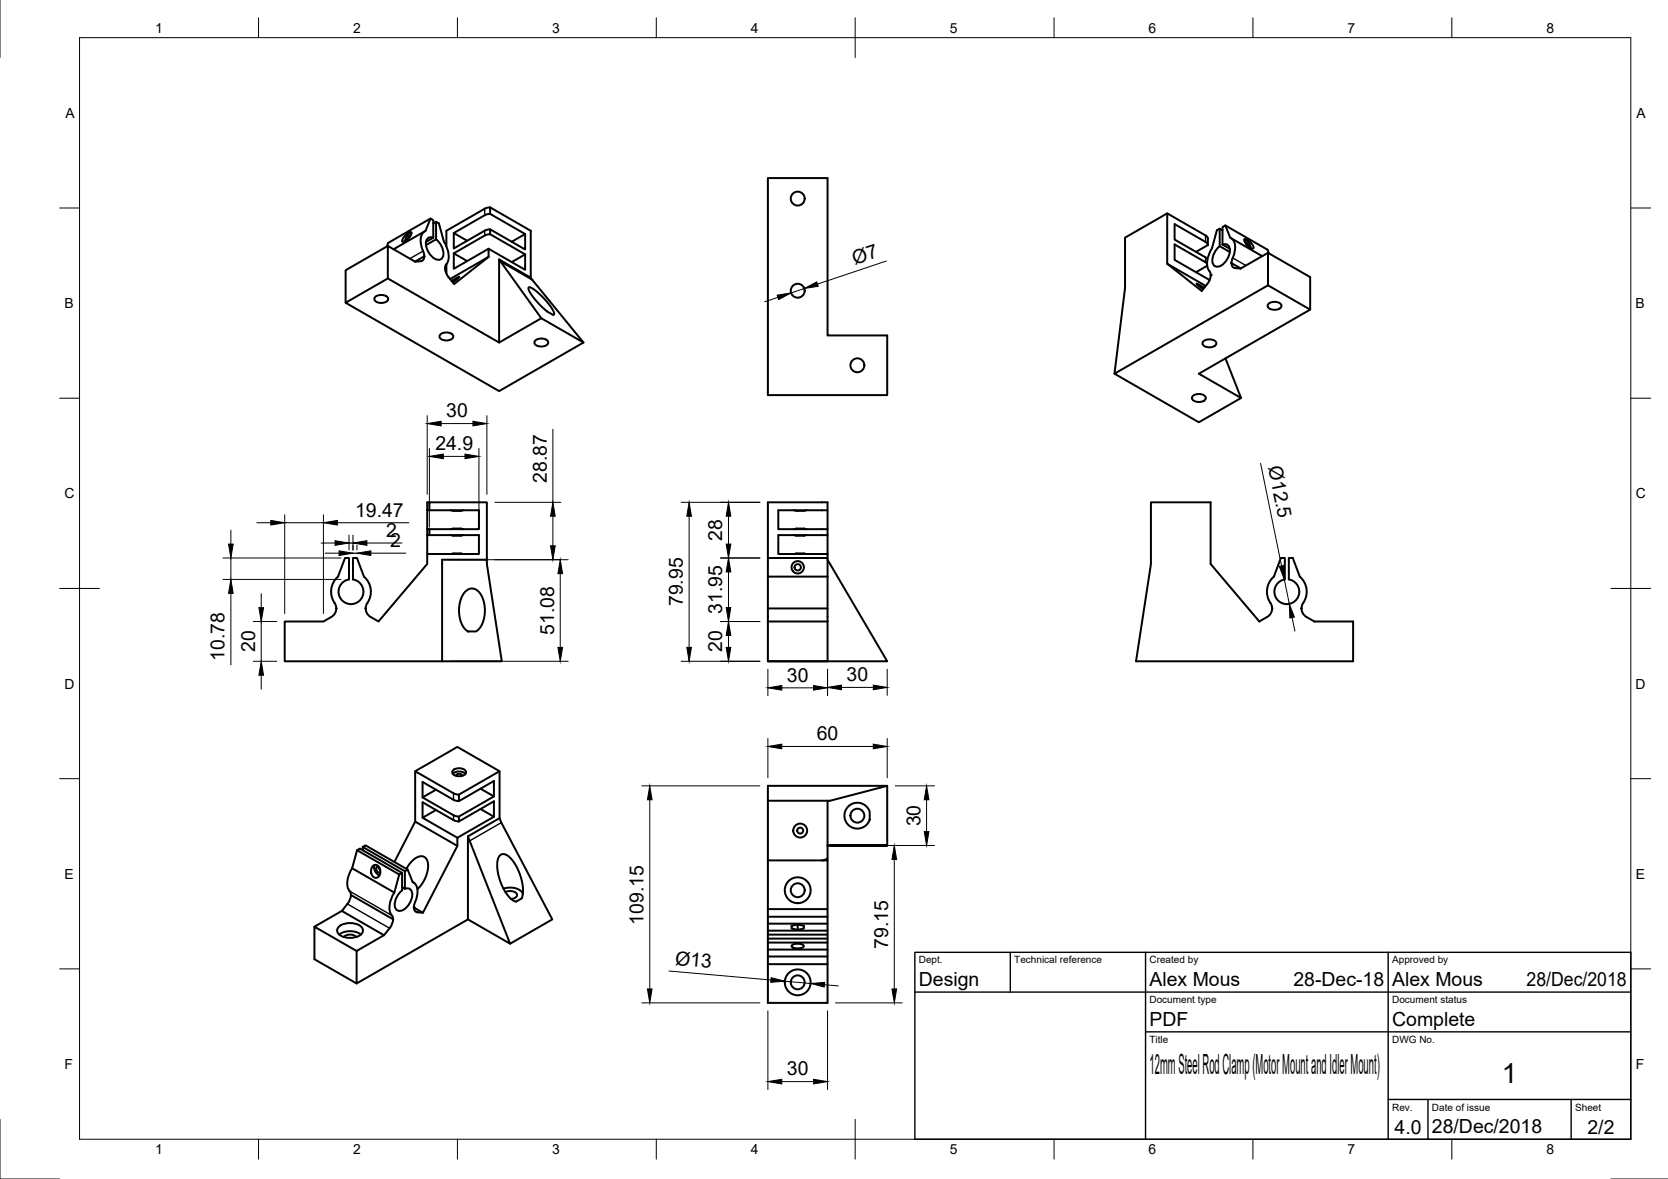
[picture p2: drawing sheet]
<svg xmlns="http://www.w3.org/2000/svg" width="420mm" height="297mm" viewBox="0 0 420 297" stroke-linecap="round" stroke-linejoin="round" font-family="sans-serif">
<!-- layer: Visible -->
<g fill="none" stroke="#000" stroke-width=".5">
<path d="M102.2 59.2l.9-.6h.5l-.1 .6-.6 .8-.8 .7-.7 .2v-.6zM103.4 59.3l-.5 .3-.3 .7M103.7 58.7a2.15 2.15 0 0 0-1.6 2M107 58.3l-7.9 4.5M108.4 55.1l-10.6 6.1-.4 .9M109.1 59.9a1.35 1.35 0 0 0-1.4 .2 1.35 1.35 0 0 0-.4 1.5 4.3 4.3 0 0 0 3.3 3.9 1.73 1.73 0 0 0 1-2.6l-.9-1.7-.9-.9M109.1 59.9v-4.4l-.7-.4-1.2 3.1a2.86 2.86 0 0 0-1.2 3.4l.9 3M109.1 59.9l-1.8 1M109.8 55.9l-.7 .4M123.5 53.9v-1.7l10.2 5.9v11.9l-8-4.6M123.5 59l8.8 5.1M123.5 53.9l8.8 5.1"/>
<path d="M123.5 57.8l-1.4 .3-7.8 4.5v-3.9M123.5 52.2l-1.4 .4-9.7 5.5v3.9M123.5 59l-1.4 .3-7.8 4.5 3.4 2M123.5 53.9l-1.4 .3-7.8 4.5 3.4 2M132.3 59v3.9l-8.8-5.1v1.2M132.3 59l-3.4 1.9M193.4 44.9h15.1v39.6h15v15h-30.1zM294 53.8l-10.6 6.1v12.7l-2.7 21.6M307.2 57.6v4.4M307.9 58l-.7-.4-.7 .4-1.2 4.6a5.2 5.2 0 0 0-.5 5.9l.2 .8M308.7 56.8l1.2 3.1a2.86 2.86 0 0 1 1.1 3.4l-.8 3M94.5 74.9a2.29 2.29 0 0 1 3.3 .3 1.51 1.51 0 0 1-2 1.1 1.34 1.34 0 0 1-1.5-1.1z"/>
<path d="M97.7 62l-10.6 6.1v8.2M97.7 70.2l-10.6 6.1 38.6 22.2 21.3-12.2M106.9 64.5h.1M106.9 64.6l-2.4 1.3M106.9 64.6a1.12 1.12 0 0 1-.9 1.2l-1.4 .1-6.9-3.9v8.2l28 16.1v-20.9M106.9 64.5v.1M109.8 60.3v-4.4l.8 .4 1.2 4.5a5.2 5.2 0 0 1 .5 6l-.2 .8M109.8 60.3l-2.5 1.5M112.1 67.5v.1M112.4 66.6v2.3M113.7 70.8l2-1.1-1.6 1.5M123.1 62.7l-8.8 5v-3.9"/>
<path d="M123.1 64.7l-8.7 6.9a8.2 8.2 0 0 1-2.1-3.1l-.2-.9M123.1 62.7l9.2 5.3v-3.9M123.1 64.7l-9.7 5.6M123.1 62.7v2M125.7 65.4l10.7 14.8-10.7 6.1M132.3 64.1l-3.4 1.9M133.2 72.4h.4l.9 .5 2.4 2.2 2.2 2.6 .4 1v.5l-.3 .1-1.4-.8-2.1-2.1-2-2.5-.5-.9zM133.7 70l13.3 16.3-10.6-6.1M294 66.5l8.7 6.8a8.2 8.2 0 0 0 2.1-3.1l.2-.9M303.3 72.5l-1.9-1 1.6 1.4M304 66.4l-8.1-4.8v3.9l8.7 5v.2M304.1 67l-2.8 1.6"/>
<path d="M304.3 61.7v-1.6l-.4-.6-9.9-5.7v12.7l9.7 5.5M304.3 61.7l-3 1.8M304.3 61.7l-.6-.7-7.8-4.5v3.9l7.8 4.4 .5 .5M305 69.3h.1M307.2 62l2.6 1.5M307.9 61.6v-4.4l.8-.4 10.6 6.1 .4 .9M307.9 61.6l1.9 1.1M307.9 61.6a1.35 1.35 0 0 1 1.5 .2 1.35 1.35 0 0 1 .4 1.5 4.3 4.3 0 0 1-3.3 3.9 1.73 1.73 0 0 1-1-2.5l.9-1.8 .8-.9M310.1 60l7.8 4.5M310.2 66.3l2.3 1.3M310.2 66.3h.1M313.4 60.4a2.15 2.15 0 0 1 1.6 2.1"/>
<path d="M313.5 60.3h.6l.9 .7 .7 1v.6l-.6-.1-1-.8-.6-.9zM313.6 61.1l.6 .3 .3 .7M319.4 71.9v-8.2l10.6 6.1v8.2l-28 16.2 10.6 6.1-3.9-10M319.4 63.7l-6.9 4-1.4-.2a1.06 1.06 0 0 1-.9-1.2M319.5 76.6a2.29 2.29 0 0 1 3.3 .3 1.51 1.51 0 0 1-2 1.1 1.34 1.34 0 0 1-1.5-1.1zM330 78l-10.6-6.1-38.7 22.3 21.3 12.2 10.6-6.1M110.9 84.3a2.29 2.29 0 0 1 3.3 .3 1.51 1.51 0 0 1-2 1.2 1.34 1.34 0 0 1-1.5-1.2zM134.8 85.8a2.29 2.29 0 0 1 3.3 .3 1.51 1.51 0 0 1-2 1.2 1.34 1.34 0 0 1-1.5-1.2zM300.4 99.8a2.29 2.29 0 0 1 3.3 .3 1.51 1.51 0 0 1-2 1.2 1.34 1.34 0 0 1-1.4-1.2zM303.1 86.1a2.29 2.29 0 0 1 3.3 .2 1.51 1.51 0 0 1-2 1.2 1.34 1.34 0 0 1-1.5-1.2zM107.6 128.6h13v4.7h-12.4v1.5M107.6 134.8h13v4.8h-13v2.5l-12.3 14.5a4.9 4.9 0 0 1-3-2.3l-.2-1"/>
<path d="M107.6 133.3h.6M108.2 128.6v-2h14.4v14.4M108.2 126.6h-.6v13M113.5 139.6l2.6-.2 .6 .2M113.5 133.3l2.6-.1 .6 .1M116.7 128.6l-.6 .1-2.6-.1M116.7 134.8l-.6 .2-2.6-.2M203.2 133.3l-1.6-.1-1.6 .1M203.2 139.6l-1.6-.2-1.6 .2M203.2 134.8l-2.6 .2-.6-.2M203.2 128.6l-2.6 .1-.6-.1M208.5 139.6v5.7"/>
<path d="M208.5 134.8v-8.2h-15.1v14M208.5 134.8v4.8M208.5 128.6h-12.4v4.7h12.4M208.5 134.8h-12.4v4.8h12.4M84.7 153.3h.1M84.7 153.3a2.5 2.5 0 0 1-1.2 2.1l-2 1.2h-9.8v10h39.7M84.7 153.3l-.1-.7a5.3 5.3 0 0 1 .5-7.3l1.8-4.7h1v5.4a3.1 3.1 0 0 0-2.1 4.8 3.1 3.1 0 0 0 5.2 0 3.1 3.1 0 0 0-2.1-4.8v-5.4h1l1.8 4.7a5.3 5.3 0 0 1 .5 7.3l-.1 .7M92.1 153.3h.1M111.4 141h11.2v1.1l3.8 24.5h-15zM117.3 149l1.2-.7 1.4 .2 1.2 1.2 .8 1.9 .2 2.2-.2 2.3-.8 1.8-1.2 1.2h-2l-.3-.2-1-1.1-.7-1.7-.3-1.9 .2-2.1 .5-1.7zM193.4 145.3v11.3M193.4 153.3h15.1"/>
<path d="M208.5 140.6h-15.1v4.7h15.1M208.5 145.3v21.3h-15.1v-10h15.1M208.5 141l15 25.6h-30.1M320.4 153.3h.1M320.4 153.3l-.1-.7a5.3 5.3 0 0 1 .6-7.3l1.7-4.7h1v5.4a3.1 3.1 0 0 0-2.1 4.8 3.1 3.1 0 0 0 5.3 0 3.1 3.1 0 0 0-2.2-4.8v-5.4h1l1.8 4.7a5.3 5.3 0 0 1 .6 7.3l-.2 .7M327.8 153.3h.1M327.8 153.3a2.51 2.51 0 0 0 1.3 2.1l2 1.2h9.7v10h-54.6l3.7-24.5v-15.5h15v15.5l12.3 14.5a4.9 4.9 0 0 0 3-2.3l.2-1M104.6 194.3l10.6-6.1 10.6 6.1M109.8 199l-3.4 1.9M114.1 195a2.44 2.44 0 0 1 3.2 0M114.1 194.1a2.29 2.29 0 0 1 3.3 .3 1.51 1.51 0 0 1-2 1.2 1.34 1.34 0 0 1-1.5-1.2zM114.9 195.5a.77 .77 0 0 1 .8-.6 .77 .77 0 0 1 .7 .6"/>
<path d="M121 198.7l3.4 1.9M223.5 198l-14.4 3.7h-.6v51h-15.1v-9.8M88.7 218.8l10.6 6.1M88.7 218.8a5.2 5.2 0 0 0-.5 5.9l.2 .8M89.9 214.2l-1.2 4.6M91.4 213.4v.8M93.9 218.2l.4-.3h.6l.5 .4 .3 .6v1.3l-.3 .6-.4 .3-.8-.1-.6-.8-.1-1.1zM94.4 217.9a2.07 2.07 0 0 0 1.2 2.6M95.4 218.6l.4 .7M95.7 218.9a.63 .63 0 0 0-.8-.4 .87 .87 0 0 0 0 .9 .87 .87 0 0 0 .9 .4M101.3 219.9l-10.6-6.1-.8 .4 10.7 6.1M102.4 218.9l1.3-1.9 1.5-1.1 1.4-.1 .9 .8 .3 1.7-.3 2-1 2-1.4 1.7"/>
<path d="M102.7 219.1l-10.6-6.1-.7 .4 10.6 6.1M104.6 207l-5.3 10.2M106.4 206v-3.9l7.8 4.5 1.4 .4M109.8 204.1l-3.4 1.9 8.8 5.1M115.6 201.8v-1.6l10.2-5.9v11.8M115.6 201.8l8.8-5v3.8l-8.8 5.1v1.3M115.6 207l8.8-5.1v3.9l-9.2 5.3v2l-8.7 16.9-1.4-.2a1.06 1.06 0 0 1-.9-1.2M115.6 201.8l-1.4-.3-7.8-4.5v3.9l7.8 4.5 1.4 .3M115.6 200.2l-1.4-.3-9.6-5.6v12.7l10.6 6.1M117.9 210.7l7.9-4.6 .5 1.2 12.8 24.3-10.6 6.2M117.9 210.7v20.9l-28.1 16.2v-8.2l6.9-4a8.2 8.2 0 0 0 2.2-3.1l.1-.9M117.9 210.7l10.6 27.1-10.6-6.2"/>
<path d="M121 203.8l3.4 2M125.9 215.5l.5-.3h.6l1.4 .8 1.5 1.9 1.1 2.5 .7 2.7v2.2l-.3 1.1-1.4 .8-1.1-.5-1-1.2-1.1-1.7-.8-1.9-.6-2-.2-1.9 .2-1.5zM193.4 216.8h15.1M193.4 216.8v12.2h15.1M193.4 201.7h15.1M208.5 213h15zM208.5 216.2l-.7 .4-.7 .2M223.5 213v-15h-30.1v18.8M85.4 233.4a4.5 4.5 0 0 1 5.9 .4 1.6 1.6 0 0 1-1.4 2.2 4.4 4.4 0 0 1-4.8-1 1.22 1.22 0 0 1 .3-1.6zM85.4 235.4a4.8 4.8 0 0 1 5.5 0M86.1 229.5l-6.9 4M86.6 236.1a2.44 2.44 0 0 1 3.2 0"/>
<path d="M88.4 225.5l10.6 6.1M88.4 225.5l-.2 .9a8.2 8.2 0 0 1-2.1 3.1l10.6 6.1M89.8 239.6l-10.6-6.1v8.2l10.6 6.1M99 231.6h.1M99.3 224.9a5.2 5.2 0 0 0-.5 5.9l.2 .8M101.3 223.5l.7 .4M102 223.9v-4.4l.7-.4 1.2 3.1a2.86 2.86 0 0 1 1.2 3.4l-.9 3M102 223.9a1.35 1.35 0 0 1 1.5 .2 1.35 1.35 0 0 1 .3 1.5 4.3 4.3 0 0 1-3.2 3.9 1.73 1.73 0 0 1-1-2.5l.8-1.8 .9-.9v-4.4l-.7 .4-1.3 4.6M103.9 222.2l.2 .1M104.2 228.6h.1M104.2 228.7l2.3 1.3M126.8 223.9a4.5 4.5 0 0 1 4.7 .9l.2 .4"/>
<path d="M127.3 224.7a2.27 2.27 0 0 1 2.9 .7 1.3 1.3 0 0 1-1.5 1.1M193.4 235.5v1M193.4 231v1.7h15.1M193.4 229v2M193.4 232.7v1.8M193.4 237.5v1.7M193.4 231h15.1M199.4 233.3l1.5-.4 1.6 .4v.6l-1.6 .4-1.5-.4zM199.5 238.2l.7-.3 1.1-.1 .9 .2 .3 .4-.6 .4-1.2 .1-1.1-.3-.2-.2zM200.9 232.9v1.4M208.5 239.2h-15.1v1.8M208.5 236.5h-15.1v1h15.1"/>
<path d="M208.5 234.5h-15.1v1h15.1M193.4 241v1.9h15.1M193.4 241h15.1"/>
<circle cx="200.9" cy="50" r="1.75"/>
<circle cx="200.9" cy="73.2" r="1.75"/>
<circle cx="216" cy="92" r="1.75"/>
<circle cx="200.9" cy="142.9" r="1.55"/>
<circle cx="200.9" cy="142.9" r=".8"/>
<circle cx="201.6" cy="209.3" r=".75"/>
<circle cx="201.6" cy="209.3" r="1.75"/>
<circle cx="216" cy="205.5" r="3.3"/>
<circle cx="216" cy="205.5" r="1.75"/>
<circle cx="200.9" cy="224.3" r="3.3"/>
<circle cx="200.9" cy="224.3" r="1.75"/>
<circle cx="200.9" cy="247.5" r="1.75"/>
<circle cx="200.9" cy="247.5" r="3.3"/>
</g>
<g fill="#000">
<circle cx="112.1" cy="67.6" r=".25"/>
<circle cx="305" cy="69.3" r=".25"/>
<circle cx="104.2" cy="228.6" r=".25"/>
</g>
<!-- layer: Visible Narrow -->
<g fill="none" stroke="#000" stroke-width=".35">
<path d="M122.1 58.1v1.2M122.1 52.6v1.6M303.7 59.3v1.7M106.6 63.2l-3.4 2M126.2 66l7.9 4.6M303.7 64.8v1.3M310.5 65l3.3 1.9M114.2 199.9v1.6M114.2 205.4v1.2M126.3 207.3l-8 4.5M87.5 227.7l10.6 6.2M88.1 224.5l10.6 6.1"/>
<path d="M104.5 229.5l.6 .3"/>
</g>
<!-- layer: Border -->
<g fill="none" stroke="#000" stroke-width=".25">
<path d="M0 0v14.5M20 9.5h390.8v277.5h-390.8zM65.1 4.5v5M115.2 4.5v5M165.3 4.5v5M215.4 4.5v10M265.5 4.5v5M315.6 4.5v5M365.7 4.5v5M15 52.4h5M410.8 52.4h5M15 100.3h5"/>
<path d="M410.8 100.3h5M15 148.3h10M405.8 148.3h10M15 196.2h5M410.8 196.2h5M15 244.1h5M410.8 244.1h5M0 282v15h15M65.1 287v5M115.2 287v5M165.3 287v5M215.4 282v10"/>
<path d="M265.5 287v5M315.6 287v5M365.7 287v5M405.8 297h14.4"/>
</g>
<!-- layer: TitleBlock -->
<path d="M230.4 239.9h180.4v47.1h-180.4zM254.5 239.9v10M288.6 239.9v47.1M349.7 239.9v47.1M230.4 249.9h180.4M288.6 260h122.2M349.7 277h61.1M359.7 277v10M395.8 277v10" fill="none" stroke="#000" stroke-width=".35"/>
<!-- layer: Dimensions -->
<g fill="none" stroke="#000" stroke-width=".25">
<path d="M196 74.9l-3.4 1.1M202.6 72.7l-3.3 1.1M223.3 65.8l-17.4 5.8M107.6 104.7v19.9M108.2 113v19.8M111.1 106.7h8M111.7 115h5.4M120.6 113v19.8M122.6 104.7v19.9M139.3 108.1v18.5M317.5 116.7l5.3 25.9M58.2 133.6v3.5"/>
<path d="M64.7 131.7h3.5M71.7 129.7v24.9M71.7 131.7h9.8M80.9 136.8h3.5M81.5 129.7v24.9M81.9 139.4h3.5M85 131.7h18M87.9 134.8v3.8M87.9 136.8h1M88.9 134.8v3.8M88.9 139.4h1M89.9 137.4v1.2"/>
<path d="M92.4 136.8h8.9M93.4 139.4h8.9M124.6 126.6h16.7M139.3 130.1v7.4M171.6 126.6h19.8M173.6 130.1v33M183.5 130.1v7M56.2 140.6h29.7M56.2 146h29.7M58.2 140.6v5.4M58.2 149.5v18M63.8 156.6h5.9"/>
<path d="M65.8 149.6v3.5M65.8 156.6v10M113.4 141h29.7M141.1 144.5v18.6M181.5 156.6h9.9M181.5 140.6h9.9M183.5 144.1v9M323.5 146l1.3 6.1M325.5 155.6l.7 3.4M63.8 166.6h5.9M65.8 170.1v3.5M113.4 166.6h29.7"/>
<path d="M171.6 166.6h19.8M183.5 160.1v3M193.4 168.6v6.7M196.9 173.3h8M208.5 168.6v6.7M212 173.2h8M223.5 168.6v6.6M161.7 198h29.7M193.4 186.1v9.9M196.9 188.1h23.1M223.5 186.1v9.9M225.5 198h9.9"/>
<path d="M163.7 201.5v47.7M210.5 213h24.9M225.3 216.5v32.7M233.4 201.5v8M161.7 252.7h29.7M168.5 244.6l25.7 2.3M193.4 254.7v19.8M197.7 247.2l6.5 .6M207.7 248.1l3.5 .3M208.5 254.7v19.8M210.5 252.7h16.8M196.9 272.5h8"/>
</g>
<g fill="#000" stroke="#000" stroke-width=".25">
<path d="M195.8 74.4l3.5-.6-3.2 1.7zM202.6 72.7l3.1-1.7 .4 1.1zM107.6 106.7l3.5-.6v1.2zM108.2 115l3.5-.6v1.2zM117.1 114.4l3.5 .6-3.5 .6zM119.1 106.1l3.5 .6-3.5 .6zM57.6 137.1h1.1l-.5 3.5zM68.2 131.1l3.5 .6-3.5 .6zM84.4 136.2l3.5 .6-3.5 .6zM81.5 131.7l3.5-.6v1.2zM85.4 138.8l3.5 .6-3.5 .6zM88.9 136.8l3.5-.6v1.2z"/>
<path d="M89.9 139.4l3.5-.6v1.2zM138.7 137.5h1.2l-.6 3.5zM139.3 126.6l.6 3.5h-1.2zM173.6 126.6l.6 3.5h-1.2zM183.5 126.6l.6 3.5h-1.2zM182.9 137.1h1.2l-.6 3.5zM58.2 146l.5 3.5h-1.1zM65.2 153.1h1.2l-.6 3.5zM141.1 141l.6 3.5h-1.2zM183.5 140.6l.6 3.5h-1.2zM182.9 153.1h1.2l-.6 3.5zM322.2 142.7l1.2-.2 .1 3.5z"/>
<path d="M324.8 152.1l1.2 3.4-1.1 .2zM65.8 166.6l.6 3.5h-1.2zM140.5 163.1h1.2l-.6 3.5zM173 163.1h1.2l-.6 3.5zM183.5 156.6l.6 3.5h-1.2zM182.9 163.1h1.2l-.6 3.5zM193.4 173.3l3.5-.6v1.2zM204.9 172.7l3.6 .6-3.6 .6zM208.5 173.2l3.5-.6v1.2zM220 172.6l3.5 .6-3.5 .6zM193.4 188.1l3.5-.6v1.2zM220 187.5l3.5 .6-3.5 .6z"/>
<path d="M163.7 198l.6 3.5h-1.2zM225.3 213l.6 3.5h-1.2zM232.8 209.5h1.2l-.6 3.5zM233.4 198l.6 3.5h-1.2zM163.1 249.2h1.2l-.6 3.5zM194.3 246.3l3.4 .9-3.6 .3zM204.2 247.8l3.5-.3-.1 1.2zM224.7 249.2h1.2l-.6 3.5zM193.4 272.5l3.5-.6v1.2zM204.9 271.9l3.6 .6-3.6 .6z"/>
</g>
<g font-size="7">
<text x="289.6" y="270.5">12mm Steel Rod Clamp (Motor Mount and Idler Mount)</text>
<text x="378.3" y="272.9">1</text>
</g>
<g font-size="4.9">
<text x="215.3" y="66.7" transform="rotate(-19 215.3 66.7)">Ø7</text>
<text x="112.4" y="105.2">30</text>
<text x="109.7" y="113.4">24.9</text>
<text x="319.4" y="117.7" transform="rotate(78 319.4 117.7)">Ø12.5</text>
<text x="137.7" y="121.7" transform="rotate(-90 137.7 121.7)">28.87</text>
<text x="89.5" y="130.1">19.47</text>
<text x="97.3" y="135.3">2</text>
<text x="181.9" y="136.3" transform="rotate(-90 181.9 136.3)">28</text>
<text x="172" y="152.7" transform="rotate(-90 172 152.7)">79.95</text>
<text x="181.9" y="154.7" transform="rotate(-90 181.9 154.7)">31.95</text>
<text x="139.6" y="159.9" transform="rotate(-90 139.6 159.9)">51.08</text>
<text x="56.6" y="166.5" transform="rotate(-90 56.6 166.5)">10.78</text>
<text x="64.2" y="164.3" transform="rotate(-90 64.2 164.3)">20</text>
<text x="181.9" y="164.3" transform="rotate(-90 181.9 164.3)">20</text>
<text x="198.2" y="171.7">30</text>
<text x="213.3" y="171.6">30</text>
<text x="205.8" y="186.5">60</text>
<text x="231.8" y="208.2" transform="rotate(-90 231.8 208.2)">30</text>
<text x="162.1" y="233" transform="rotate(-90 162.1 233)">109.15</text>
<text x="223.7" y="239" transform="rotate(-90 223.7 239)">79.15</text>
<text x="170" y="243.1" transform="rotate(5 170 243.1)">Ø13</text>
<text x="231.4" y="248.4">Design</text>
<text x="289.6" y="248.4">Alex Mous</text>
<text x="325.8" y="248.4">28-Dec-18</text>
<text x="350.7" y="248.4">Alex Mous</text>
<text x="384.5" y="248.4">28/Dec/2018</text>
<text x="289.6" y="258.5">PDF</text>
<text x="350.7" y="258.5">Complete</text>
<text x="198.2" y="270.9">30</text>
<text x="351.3" y="285.6">4.0</text>
<text x="360.7" y="285.5">28/Dec/2018</text>
<text x="399.9" y="285.7">2/2</text>
</g>
<g font-size="3.5">
<text x="39.1" y="8.2">1</text>
<text x="89" y="8.2">2</text>
<text x="139.1" y="8.2">3</text>
<text x="189.1" y="8.2">4</text>
<text x="239.3" y="8.2">5</text>
<text x="289.3" y="8.2">6</text>
<text x="339.5" y="8.2">7</text>
<text x="389.6" y="8.2">8</text>
<text x="16.5" y="29.7">A</text>
<text x="412.2" y="29.7">A</text>
<text x="16.2" y="77.6">B</text>
<text x="412" y="77.6">B</text>
<text x="16.3" y="125.5">C</text>
<text x="412" y="125.5">C</text>
<text x="16.2" y="173.5">D</text>
<text x="412" y="173.5">D</text>
<text x="16.3" y="221.4">E</text>
<text x="412" y="221.4">E</text>
<text x="16.3" y="269.3">F</text>
<text x="412" y="269.3">F</text>
<text x="39.1" y="290.8">1</text>
<text x="89" y="290.8">2</text>
<text x="139.1" y="290.8">3</text>
<text x="189.1" y="290.8">4</text>
<text x="239.3" y="290.8">5</text>
<text x="289.3" y="290.8">6</text>
<text x="339.5" y="290.8">7</text>
<text x="389.6" y="290.8">8</text>
</g>
<g font-size="2.5">
<text x="231.4" y="242.7">Dept.</text>
<text x="255.5" y="242.7">Technical reference</text>
<text x="289.6" y="242.7">Created by</text>
<text x="350.7" y="242.7">Approved by</text>
<text x="289.6" y="252.8">Document type</text>
<text x="350.7" y="252.8">Document status</text>
<text x="289.6" y="262.8">Title</text>
<text x="350.7" y="262.8">DWG No.</text>
<text x="350.7" y="279.8">Rev.</text>
<text x="360.7" y="279.8">Date of issue</text>
<text x="396.8" y="279.8">Sheet</text>
</g>
</svg>
